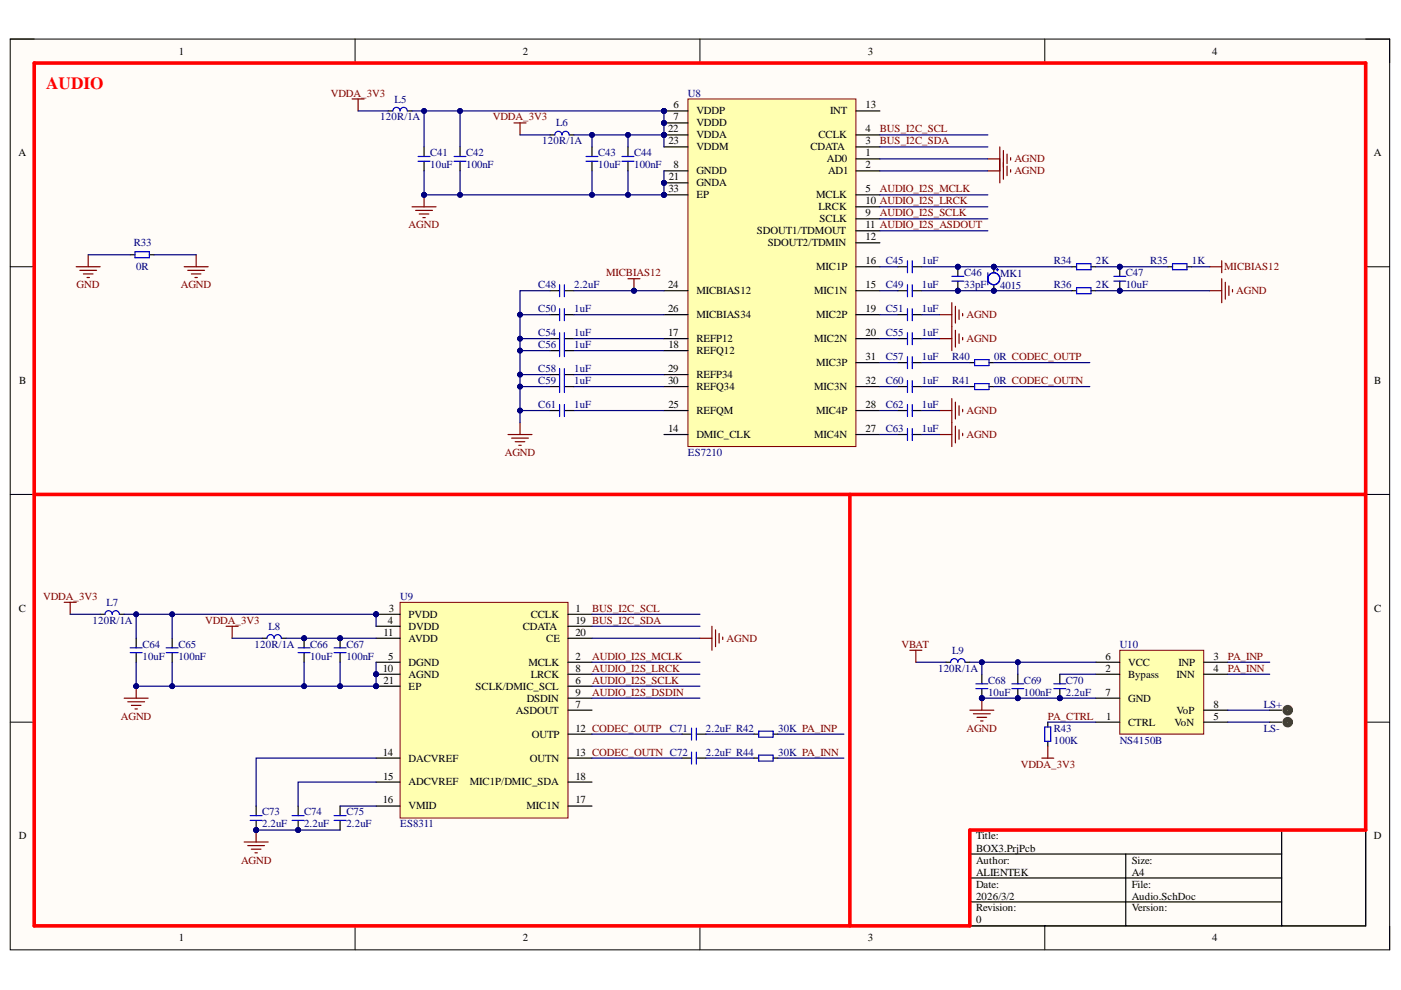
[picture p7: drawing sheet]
<svg xmlns="http://www.w3.org/2000/svg" width="297mm" height="210mm" viewBox="0 0 297 210" stroke-linecap="round" stroke-linejoin="round" font-family="sans-serif">
<path d="M2.2 8.3h292.4v193.1h-292.4z" fill-rule="evenodd" fill="#fffcf8"/>
<path d="M2.2 8.3h292.4v193.1h-292.4z" fill="none" stroke="#000" stroke-width=".21"/>
<path d="M7.3 13.4h282.3v182.9h-282.3z" fill-rule="evenodd" fill="#fffcf8"/>
<g fill="none" stroke="#000" stroke-width=".21">
<path d="M2.2 8.3h5.1M7.3 13.4h282.3v182.9h-282.3zM75.3 8.3v5.1M148.4 8.3v5.1M221.5 8.3v5.1M289.6 8.3h5v5.1M2.2 56.6h5.1M289.6 56.6h5M2.2 104.8h5.1M289.6 104.8h5M2.2 153.1h5.1M289.6 153.1h5"/>
<path d="M75.3 196.3v5.1M148.4 196.3v5.1M221.5 196.3v5.1M294.6 196.3v5.1"/>
</g>
<path d="M205.6 176h84v20.3h-84zM271.7 176v20.3M205.6 181.1h66.1M205.6 186.2h66.1M205.6 191.2h66.1M238.7 181.1v15.2" fill="none" stroke="#000" stroke-width=".25"/>
<path d="M7.3 13.4h282.3v162.6h-84v20.3h-198.3z" fill="none" stroke="#f00" stroke-width=".76"/>
<circle cx="79.7" cy="130.2" r=".51" fill="#000080"/>
<circle cx="79.7" cy="130.2" r=".51" fill="none" stroke="#000080" stroke-width=".21"/>
<circle cx="79.7" cy="142.9" r=".51" fill="#000080"/>
<circle cx="79.7" cy="142.9" r=".51" fill="none" stroke="#000080" stroke-width=".21"/>
<circle cx="79.7" cy="145.5" r=".51" fill="#000080"/>
<circle cx="79.7" cy="145.5" r=".51" fill="none" stroke="#000080" stroke-width=".21"/>
<path d="M84.8 127.7h35.6v45.7h-35.6z" fill-rule="evenodd" fill="#ffffb0"/>
<path d="M84.8 127.7h35.6v45.7h-35.6z" fill="none" stroke="#800000" stroke-width=".21"/>
<path d="M79.7 130.2h5.1M120.4 130.2h5.1M120.4 132.8h5.1M79.7 140.4h5.1M120.4 140.4h5.1M79.7 165.8h5.1M79.7 170.9h5.1M79.7 160.7h5.1M120.4 170.9h5.1" fill="none" stroke="#000" stroke-width=".25"/>
<circle cx="79.7" cy="130.2" r=".51" fill="#000080"/>
<circle cx="79.7" cy="130.2" r=".51" fill="none" stroke="#000080" stroke-width=".21"/>
<path d="M79.7 132.8h5.1M79.7 143h5.1M120.4 145.5h5.1M120.4 143h5.1M120.4 148h5.1M120.4 165.8h5.1" fill="none" stroke="#000" stroke-width=".25"/>
<circle cx="79.7" cy="142.9" r=".51" fill="#000080"/>
<circle cx="79.7" cy="142.9" r=".51" fill="none" stroke="#000080" stroke-width=".21"/>
<path d="M79.7 145.5h5.1" fill="none" stroke="#000" stroke-width=".25"/>
<circle cx="79.7" cy="145.5" r=".51" fill="#000080"/>
<circle cx="79.7" cy="145.5" r=".51" fill="none" stroke="#000080" stroke-width=".21"/>
<path d="M79.7 135.3h5.1M120.4 135.3h5.1M120.4 155.7h5.1M120.4 150.6h5.1M120.4 160.7h5.1" fill="none" stroke="#000" stroke-width=".25"/>
<path d="M237.4 137.9h17.8v17.8h-17.8z" fill-rule="evenodd" fill="#ffffb0"/>
<path d="M237.4 137.9h17.8v17.8h-17.8z" fill="none" stroke="#800000" stroke-width=".21"/>
<g fill="none" stroke="#000" stroke-width=".25">
<path d="M21.2 130.2h1.1M25.3 130.2h1M28.9 135.3v2.1M28.9 138.4v2M36.5 135.3v2.1M36.5 138.4v2M232.3 153.1h5.1M232.3 143h5.1M232.3 140.4h5.1M232.3 148h5.1M255.2 153.1h5.1M255.2 143h5.1"/>
<path d="M255.2 140.4h5.1M255.2 150.6h5.1"/>
</g>
<path d="M22.3 130.2a.76 .76 0 0 1 .7-.7 .76 .76 0 0 1 .8 .7 .76 .76 0 0 1 .7-.7 .76 .76 0 0 1 .8 .7M27.6 137.4h2.5M27.6 138.4h2.5M35.2 137.4h2.6M35.2 138.4h2.6" fill="none" stroke="#00f" stroke-width=".25"/>
<path d="M26.3 148h5.1M27.1 148.8h3.6M27.9 149.6h2M28.6 150.3h.5M28.9 145.5v2.5" fill="none" stroke="#800000" stroke-width=".25"/>
<circle cx="28.9" cy="145.5" r=".51" fill="#000080"/>
<circle cx="28.9" cy="145.5" r=".51" fill="none" stroke="#000080" stroke-width=".21"/>
<path d="M55.6 135.3h1M59.6 135.3h1.1" fill="none" stroke="#000" stroke-width=".25"/>
<path d="M56.6 135.3a.76 .76 0 0 1 .8-.7 .76 .76 0 0 1 .7 .7 .76 .76 0 0 1 .8-.7 .76 .76 0 0 1 .7 .7" fill="none" stroke="#00f" stroke-width=".25"/>
<circle cx="64.5" cy="135.3" r=".51" fill="#000080"/>
<circle cx="64.5" cy="135.3" r=".51" fill="none" stroke="#000080" stroke-width=".21"/>
<path d="M64.5 135.3v2.1" fill="none" stroke="#000" stroke-width=".25"/>
<circle cx="64.5" cy="135.3" r=".51" fill="#000080"/>
<circle cx="64.5" cy="135.3" r=".51" fill="none" stroke="#000080" stroke-width=".21"/>
<path d="M64.5 138.4v2" fill="none" stroke="#000" stroke-width=".25"/>
<path d="M63.2 137.4h2.5M63.2 138.4h2.5" fill="none" stroke="#00f" stroke-width=".25"/>
<circle cx="72.1" cy="135.3" r=".51" fill="#000080"/>
<circle cx="72.1" cy="135.3" r=".51" fill="none" stroke="#000080" stroke-width=".21"/>
<path d="M72.1 135.3v2.1" fill="none" stroke="#000" stroke-width=".25"/>
<circle cx="72.1" cy="135.3" r=".51" fill="#000080"/>
<circle cx="72.1" cy="135.3" r=".51" fill="none" stroke="#000080" stroke-width=".21"/>
<path d="M27.6 54h1M31.7 54h1M72.1 138.4v2M72.1 170.9v2M72.1 173.9v2.1" fill="none" stroke="#000" stroke-width=".25"/>
<path d="M28.6 53.4h3.1v1.3h-3.1zM70.8 137.4h2.6M70.8 138.4h2.6M70.8 172.9h2.6M70.8 173.9h2.6" fill="none" stroke="#00f" stroke-width=".25"/>
<path d="M16.2 56.6h5M16.9 57.3h3.6M17.7 58.1h2M18.4 58.8h.6M18.7 54v2.6" fill="none" stroke="#800000" stroke-width=".25"/>
<circle cx="63.2" cy="176" r=".51" fill="#000080"/>
<circle cx="63.2" cy="176" r=".51" fill="none" stroke="#000080" stroke-width=".21"/>
<path d="M63.2 170.9v2M63.2 173.9v2.1" fill="none" stroke="#000" stroke-width=".25"/>
<circle cx="63.2" cy="176" r=".51" fill="#000080"/>
<circle cx="63.2" cy="176" r=".51" fill="none" stroke="#000080" stroke-width=".21"/>
<path d="M61.9 172.9h2.6M61.9 173.9h2.6" fill="none" stroke="#00f" stroke-width=".25"/>
<circle cx="54.3" cy="176" r=".51" fill="#000080"/>
<circle cx="54.3" cy="176" r=".51" fill="none" stroke="#000080" stroke-width=".21"/>
<path d="M54.3 170.9v2M54.3 173.9v2.1" fill="none" stroke="#000" stroke-width=".25"/>
<circle cx="54.3" cy="176" r=".51" fill="#000080"/>
<circle cx="54.3" cy="176" r=".51" fill="none" stroke="#000080" stroke-width=".21"/>
<path d="M53 172.9h2.6M53 173.9h2.6" fill="none" stroke="#00f" stroke-width=".25"/>
<path d="M51.8 178.5h5.1M52.5 179.3h3.6M54.3 176v2.5M53.3 180h2M54.1 180.8h.5" fill="none" stroke="#800000" stroke-width=".25"/>
<circle cx="54.3" cy="176" r=".51" fill="#000080"/>
<circle cx="54.3" cy="176" r=".51" fill="none" stroke="#000080" stroke-width=".21"/>
<path d="M200.5 140.4h1.1M204.6 140.4h1" fill="none" stroke="#000" stroke-width=".25"/>
<path d="M201.6 140.4a.77 .77 0 0 1 .7-.8 .77 .77 0 0 1 .8 .8 .76 .76 0 0 1 .7-.8 .76 .76 0 0 1 .8 .8" fill="none" stroke="#00f" stroke-width=".25"/>
<circle cx="208.2" cy="148" r=".51" fill="#000080"/>
<circle cx="208.2" cy="148" r=".51" fill="none" stroke="#000080" stroke-width=".21"/>
<path d="M208.2 143v2M208.2 146v2" fill="none" stroke="#000" stroke-width=".25"/>
<circle cx="208.2" cy="148" r=".51" fill="#000080"/>
<circle cx="208.2" cy="148" r=".51" fill="none" stroke="#000080" stroke-width=".21"/>
<path d="M206.9 145h2.5M206.9 146h2.5" fill="none" stroke="#00f" stroke-width=".25"/>
<circle cx="215.8" cy="148" r=".51" fill="#000080"/>
<circle cx="215.8" cy="148" r=".51" fill="none" stroke="#000080" stroke-width=".21"/>
<path d="M215.8 143v2M215.8 146v2" fill="none" stroke="#000" stroke-width=".25"/>
<circle cx="215.8" cy="148" r=".51" fill="#000080"/>
<circle cx="215.8" cy="148" r=".51" fill="none" stroke="#000080" stroke-width=".21"/>
<path d="M214.5 145h2.6M214.5 146h2.6" fill="none" stroke="#00f" stroke-width=".25"/>
<circle cx="224.7" cy="148" r=".51" fill="#000080"/>
<circle cx="224.7" cy="148" r=".51" fill="none" stroke="#000080" stroke-width=".21"/>
<path d="M224.7 143v2M224.7 146v2" fill="none" stroke="#000" stroke-width=".25"/>
<circle cx="224.7" cy="148" r=".51" fill="#000080"/>
<circle cx="224.7" cy="148" r=".51" fill="none" stroke="#000080" stroke-width=".21"/>
<path d="M223.4 145h2.6M223.4 146h2.6" fill="none" stroke="#00f" stroke-width=".25"/>
<path d="M205.6 150.6h5.1M206.4 151.3h3.5M207.1 152.1h2.1M207.9 152.9h.5M208.2 148v2.6" fill="none" stroke="#800000" stroke-width=".25"/>
<circle cx="208.2" cy="148" r=".51" fill="#000080"/>
<circle cx="208.2" cy="148" r=".51" fill="none" stroke="#000080" stroke-width=".21"/>
<path d="M144.6 155.7h2M147.6 155.7h2.1M159.8 155.7h1.1M163.9 155.7h1M222.2 153.1v1M222.2 157.2v1M144.6 160.7h2M147.6 160.7h2.1M159.8 160.7h1.1M163.9 160.7h1" fill="none" stroke="#000" stroke-width=".25"/>
<path d="M146.6 154.4v2.5M146.6 159.5v2.5M147.6 154.4v2.5M147.6 159.5v2.5M160.9 155h3v1.3h-3zM221.5 154.1h1.3v3.1h-1.3zM160.9 160.1h3v1.3h-3z" fill="none" stroke="#00f" stroke-width=".25"/>
<path d="M7.3 104.8h282.3M180.2 104.8v91.5" fill="none" stroke="#f00" stroke-width=".76"/>
<path d="M39 56.6h5.1M39.8 57.3h3.6M40.6 58.1h2M41.3 58.8h.5M41.6 54v2.6M148.4 135.3h2.5M150.9 132.8v5.1M151.7 133.5v3.6M152.5 134.3v2M153.2 135.1v.5" fill="none" stroke="#800000" stroke-width=".25"/>
<circle cx="140.8" cy="23.5" r=".51" fill="#000080"/>
<circle cx="140.8" cy="23.5" r=".51" fill="none" stroke="#000080" stroke-width=".21"/>
<circle cx="140.8" cy="26.1" r=".51" fill="#000080"/>
<circle cx="140.8" cy="26.1" r=".51" fill="none" stroke="#000080" stroke-width=".21"/>
<circle cx="140.8" cy="38.8" r=".51" fill="#000080"/>
<circle cx="140.8" cy="38.8" r=".51" fill="none" stroke="#000080" stroke-width=".21"/>
<circle cx="140.8" cy="28.6" r=".51" fill="#000080"/>
<circle cx="140.8" cy="28.6" r=".51" fill="none" stroke="#000080" stroke-width=".21"/>
<circle cx="140.8" cy="41.3" r=".51" fill="#000080"/>
<circle cx="140.8" cy="41.3" r=".51" fill="none" stroke="#000080" stroke-width=".21"/>
<path d="M145.9 21h35.6v73.7h-35.6z" fill-rule="evenodd" fill="#ffffb0"/>
<path d="M145.9 21h35.6v73.7h-35.6z" fill="none" stroke="#800000" stroke-width=".21"/>
<path d="M140.8 23.5h5.1M181.5 33.7h5.1M181.5 36.2h5.1M181.5 31.2h5.1M181.5 28.6h5.1M181.5 41.3h5.1" fill="none" stroke="#000" stroke-width=".25"/>
<circle cx="140.8" cy="23.5" r=".51" fill="#000080"/>
<circle cx="140.8" cy="23.5" r=".51" fill="none" stroke="#000080" stroke-width=".21"/>
<path d="M140.8 26.1h5.1" fill="none" stroke="#000" stroke-width=".25"/>
<circle cx="140.8" cy="26.1" r=".51" fill="#000080"/>
<circle cx="140.8" cy="26.1" r=".51" fill="none" stroke="#000080" stroke-width=".21"/>
<g fill="none" stroke="#000" stroke-width=".25">
<path d="M140.8 36.2h5.1M140.8 38.8h5.1M181.5 23.5h5.1M181.5 46.4h5.1M181.5 43.9h5.1M181.5 48.9h5.1M181.5 51.5h5.1M181.5 56.6h5.1M140.8 71.8h5.1M140.8 74.3h5.1M181.5 61.6h5.1M181.5 71.8h5.1"/>
<path d="M181.5 66.7h5.1M140.8 92.1h5.1"/>
</g>
<circle cx="140.8" cy="38.8" r=".51" fill="#000080"/>
<circle cx="140.8" cy="38.8" r=".51" fill="none" stroke="#000080" stroke-width=".21"/>
<path d="M140.8 28.6h5.1" fill="none" stroke="#000" stroke-width=".25"/>
<circle cx="140.8" cy="28.6" r=".51" fill="#000080"/>
<circle cx="140.8" cy="28.6" r=".51" fill="none" stroke="#000080" stroke-width=".21"/>
<path d="M140.8 31.1h5.1M140.8 41.3h5.1M140.8 61.6h5.1M140.8 66.7h5.1M140.8 79.4h5.1M181.5 76.9h5.1M140.8 87h5.1M140.8 82h5.1M181.5 87h5.1M181.5 92.1h5.1M181.5 82h5.1" fill="none" stroke="#000" stroke-width=".25"/>
<circle cx="140.8" cy="41.3" r=".51" fill="#000080"/>
<circle cx="140.8" cy="41.3" r=".51" fill="none" stroke="#000080" stroke-width=".21"/>
<g fill="none" stroke="#800000" stroke-width=".25">
<path d="M209.4 33.7h2.6M209.4 36.2h2.6M212 31.2v7.6M212.7 31.9v6.1M213.5 32.7v2M213.5 35.2v2M214.3 33.4v.5M214.3 36v.5M87.4 43.9h5.1M88.1 44.6h3.6M88.9 45.4h2M89.7 46.1h.5"/>
<path d="M89.9 41.3v2.6"/>
</g>
<path d="M82.3 23.5h1M86.4 23.5h1M89.9 31.1v2.1M89.9 34.2v2M97.5 31.1v2.1M97.5 34.2v2" fill="none" stroke="#000" stroke-width=".25"/>
<path d="M83.3 23.5a.76 .76 0 0 1 .8-.7 .76 .76 0 0 1 .7 .7 .76 .76 0 0 1 .8-.7 .76 .76 0 0 1 .8 .7M88.6 33.2h2.6M88.6 34.2h2.6M96.3 33.2h2.5M96.3 34.2h2.5" fill="none" stroke="#00f" stroke-width=".25"/>
<circle cx="89.9" cy="41.3" r=".51" fill="#000080"/>
<circle cx="89.9" cy="41.3" r=".51" fill="none" stroke="#000080" stroke-width=".21"/>
<g fill="none" stroke="#000" stroke-width=".25">
<path d="M116.6 28.6h1M120.7 28.6h1M125.5 31.1v2.1M125.5 34.2v2M133.1 31.1v2.1M133.1 34.2v2M116.6 61.6h2M116.6 66.7h2M116.6 71.8h2M116.6 74.3h2M116.6 79.4h2M119.7 61.6h2"/>
<path d="M119.7 66.7h2M119.7 71.8h2M119.7 74.3h2M119.7 79.4h2M116.6 82h2M116.6 87h2M119.7 82h2M119.7 87h2"/>
</g>
<g fill="none" stroke="#00f" stroke-width=".25">
<path d="M117.6 28.6a.76 .76 0 0 1 .8-.8 .76 .76 0 0 1 .8 .8 .76 .76 0 0 1 .7-.8 .76 .76 0 0 1 .8 .8M124.2 33.2h2.6M124.2 34.2h2.6M131.9 33.2h2.5M131.9 34.2h2.5M118.6 60.4v2.5M118.6 65.4v2.6M118.6 70.5v5.1M118.6 78.2v5M119.7 60.4v2.5M119.7 65.4v2.6M119.7 70.5v5.1"/>
<path d="M119.7 78.2v5M118.6 85.8v2.5M119.7 85.8v2.5"/>
</g>
<path d="M133.1 59.1h2.6M134.4 59.1v2.5" fill="none" stroke="#800000" stroke-width=".25"/>
<circle cx="134.4" cy="61.6" r=".51" fill="#000080"/>
<circle cx="134.4" cy="61.6" r=".51" fill="none" stroke="#000080" stroke-width=".21"/>
<path d="M107.7 92.1h5.1M108.5 92.9h3.5M109.2 93.7h2.1M110 94.4h.5M110.3 89.6v2.5" fill="none" stroke="#800000" stroke-width=".25"/>
<path d="M190.4 56.6h2M193.4 56.6h2M190.4 61.6h2M193.4 61.6h2" fill="none" stroke="#000" stroke-width=".25"/>
<path d="M192.4 55.3v2.5M193.4 55.3v2.5M192.4 60.4v2.5M193.4 60.4v2.5" fill="none" stroke="#00f" stroke-width=".25"/>
<circle cx="203.1" cy="61.6" r=".51" fill="#000080"/>
<circle cx="203.1" cy="61.6" r=".51" fill="none" stroke="#000080" stroke-width=".21"/>
<circle cx="203.1" cy="56.6" r=".51" fill="#000080"/>
<circle cx="203.1" cy="56.6" r=".51" fill="none" stroke="#000080" stroke-width=".21"/>
<path d="M203.1 59.6v2" fill="none" stroke="#000" stroke-width=".25"/>
<circle cx="203.1" cy="61.6" r=".51" fill="#000080"/>
<circle cx="203.1" cy="61.6" r=".51" fill="none" stroke="#000080" stroke-width=".21"/>
<path d="M203.1 56.6v2" fill="none" stroke="#000" stroke-width=".25"/>
<circle cx="203.1" cy="56.6" r=".51" fill="#000080"/>
<circle cx="203.1" cy="56.6" r=".51" fill="none" stroke="#000080" stroke-width=".21"/>
<path d="M201.8 59.6h2.6M201.8 58.6h2.6" fill="none" stroke="#00f" stroke-width=".25"/>
<circle cx="210.7" cy="56.6" r=".51" fill="#000080"/>
<circle cx="210.7" cy="56.6" r=".51" fill="none" stroke="#000080" stroke-width=".21"/>
<circle cx="210.7" cy="61.6" r=".51" fill="#000080"/>
<circle cx="210.7" cy="61.6" r=".51" fill="none" stroke="#000080" stroke-width=".21"/>
<path d="M210.7 56.6v1.2" fill="none" stroke="#000" stroke-width=".25"/>
<circle cx="210.7" cy="56.6" r=".51" fill="#000080"/>
<circle cx="210.7" cy="56.6" r=".51" fill="none" stroke="#000080" stroke-width=".21"/>
<path d="M210.7 60.4v1.2" fill="none" stroke="#000" stroke-width=".25"/>
<circle cx="210.7" cy="61.6" r=".51" fill="#000080"/>
<circle cx="210.7" cy="61.6" r=".51" fill="none" stroke="#000080" stroke-width=".21"/>
<g fill="none" stroke="#00f" stroke-width=".25">
<path d="M209.4 57.8v2.6M211.2 57.2h.5M211.5 56.9v.6M228.3 55.9h3v1.3h-3zM248.6 55.9h3.1v1.3h-3.1zM228.3 61h3v1.3h-3z"/>
<circle cx="210.7" cy="59.1" r="1.27"/>
</g>
<path d="M227.2 56.6h1.1M231.3 56.6h1M247.6 56.6h1M251.7 56.6h1M227.2 61.6h1.1M231.3 61.6h1" fill="none" stroke="#000" stroke-width=".25"/>
<circle cx="237.4" cy="61.6" r=".51" fill="#000080"/>
<circle cx="237.4" cy="61.6" r=".51" fill="none" stroke="#000080" stroke-width=".21"/>
<circle cx="237.4" cy="56.6" r=".51" fill="#000080"/>
<circle cx="237.4" cy="56.6" r=".51" fill="none" stroke="#000080" stroke-width=".21"/>
<path d="M237.4 59.6v2" fill="none" stroke="#000" stroke-width=".25"/>
<circle cx="237.4" cy="61.6" r=".51" fill="#000080"/>
<circle cx="237.4" cy="61.6" r=".51" fill="none" stroke="#000080" stroke-width=".21"/>
<path d="M237.4 56.6v2" fill="none" stroke="#000" stroke-width=".25"/>
<circle cx="237.4" cy="56.6" r=".51" fill="#000080"/>
<circle cx="237.4" cy="56.6" r=".51" fill="none" stroke="#000080" stroke-width=".21"/>
<g fill="none" stroke="#00f" stroke-width=".25">
<path d="M236.1 59.6h2.6M236.1 58.6h2.6M192.4 65.4v2.6M192.4 70.5v2.6M192.4 75.6v2.6M193.4 65.4v2.6M193.4 70.5v2.6M193.4 75.6v2.6M206.6 76.2h3.1v1.3h-3.1zM192.4 80.7v2.5M192.4 85.8v2.5M192.4 90.9v2.5"/>
<path d="M193.4 80.7v2.5M193.4 85.8v2.5M193.4 90.9v2.5M206.6 81.3h3.1v1.3h-3.1z"/>
</g>
<g fill="none" stroke="#800000" stroke-width=".25">
<path d="M74.6 21h2.6M75.9 21v2.5M109 26.1h2.5M110.3 26.1v2.5M256.5 56.6h2.5M259 55.3v2.5M259 59.1v5.1M259.8 59.9v3.5M256.5 61.6h2.5M260.6 60.6v2.1M261.3 61.4v.5M199.3 87h2.5"/>
<path d="M199.3 92.1h2.5M201.8 84.5v10.2M202.6 85.3v3.5M202.6 90.4v3.5M203.3 86v2.1M203.3 91.1v2M204.1 86.8v.5M204.1 91.9v.5M13.6 127.7h2.6M14.9 127.7v2.5M47.9 132.8h2.6M49.2 132.8v2.5"/>
</g>
<g fill="none" stroke="#000" stroke-width=".25">
<path d="M190.4 76.9h2M190.4 66.7h2M190.4 71.8h2M193.4 76.9h2M193.4 66.7h2M193.4 71.8h2M205.6 76.9h1M209.7 76.9h1M190.4 82h2M190.4 87h2M190.4 92.1h2M193.4 82h2"/>
<path d="M193.4 87h2M193.4 92.1h2M205.6 82h1M209.7 82h1"/>
</g>
<path d="M14.9 130.2h6.3M26.3 130.2h53.4" fill="none" stroke="#000080" stroke-width=".25"/>
<circle cx="79.7" cy="130.2" r=".51" fill="#000080"/>
<circle cx="79.7" cy="130.2" r=".51" fill="none" stroke="#000080" stroke-width=".21"/>
<circle cx="36.5" cy="130.2" r=".51" fill="#000080"/>
<circle cx="36.5" cy="130.2" r=".51" fill="none" stroke="#000080" stroke-width=".21"/>
<circle cx="28.9" cy="130.2" r=".51" fill="#000080"/>
<circle cx="28.9" cy="130.2" r=".51" fill="none" stroke="#000080" stroke-width=".21"/>
<path d="M36.5 140.4v5.1h-7.6" fill="none" stroke="#000080" stroke-width=".25"/>
<circle cx="28.9" cy="145.5" r=".51" fill="#000080"/>
<circle cx="28.9" cy="145.5" r=".51" fill="none" stroke="#000080" stroke-width=".21"/>
<circle cx="36.5" cy="145.5" r=".51" fill="#000080"/>
<circle cx="36.5" cy="145.5" r=".51" fill="none" stroke="#000080" stroke-width=".21"/>
<path d="M36.5 130.2v5.1" fill="none" stroke="#000080" stroke-width=".25"/>
<circle cx="36.5" cy="130.2" r=".51" fill="#000080"/>
<circle cx="36.5" cy="130.2" r=".51" fill="none" stroke="#000080" stroke-width=".21"/>
<path d="M49.2 135.3h6.4M60.7 135.3h19" fill="none" stroke="#000080" stroke-width=".25"/>
<circle cx="64.5" cy="135.3" r=".51" fill="#000080"/>
<circle cx="64.5" cy="135.3" r=".51" fill="none" stroke="#000080" stroke-width=".21"/>
<circle cx="72.1" cy="135.3" r=".51" fill="#000080"/>
<circle cx="72.1" cy="135.3" r=".51" fill="none" stroke="#000080" stroke-width=".21"/>
<path d="M79.7 130.2v2.6" fill="none" stroke="#000080" stroke-width=".25"/>
<circle cx="79.7" cy="130.2" r=".51" fill="#000080"/>
<circle cx="79.7" cy="130.2" r=".51" fill="none" stroke="#000080" stroke-width=".21"/>
<path d="M28.9 130.2v5.1" fill="none" stroke="#000080" stroke-width=".25"/>
<circle cx="28.9" cy="130.2" r=".51" fill="#000080"/>
<circle cx="28.9" cy="130.2" r=".51" fill="none" stroke="#000080" stroke-width=".21"/>
<path d="M79.7 140.4v5.1" fill="none" stroke="#000080" stroke-width=".25"/>
<circle cx="79.7" cy="142.9" r=".51" fill="#000080"/>
<circle cx="79.7" cy="142.9" r=".51" fill="none" stroke="#000080" stroke-width=".21"/>
<circle cx="79.7" cy="145.5" r=".51" fill="#000080"/>
<circle cx="79.7" cy="145.5" r=".51" fill="none" stroke="#000080" stroke-width=".21"/>
<path d="M28.9 140.4v5.1" fill="none" stroke="#000080" stroke-width=".25"/>
<circle cx="28.9" cy="145.5" r=".51" fill="#000080"/>
<circle cx="28.9" cy="145.5" r=".51" fill="none" stroke="#000080" stroke-width=".21"/>
<path d="M36.5 145.5h43.2" fill="none" stroke="#000080" stroke-width=".25"/>
<circle cx="36.5" cy="145.5" r=".51" fill="#000080"/>
<circle cx="36.5" cy="145.5" r=".51" fill="none" stroke="#000080" stroke-width=".21"/>
<circle cx="64.5" cy="145.5" r=".51" fill="#000080"/>
<circle cx="64.5" cy="145.5" r=".51" fill="none" stroke="#000080" stroke-width=".21"/>
<circle cx="72.1" cy="145.5" r=".51" fill="#000080"/>
<circle cx="72.1" cy="145.5" r=".51" fill="none" stroke="#000080" stroke-width=".21"/>
<circle cx="79.7" cy="145.5" r=".51" fill="#000080"/>
<circle cx="79.7" cy="145.5" r=".51" fill="none" stroke="#000080" stroke-width=".21"/>
<path d="M64.5 140.4v5.1" fill="none" stroke="#000080" stroke-width=".25"/>
<circle cx="64.5" cy="145.5" r=".51" fill="#000080"/>
<circle cx="64.5" cy="145.5" r=".51" fill="none" stroke="#000080" stroke-width=".21"/>
<path d="M72.1 140.4v5.1" fill="none" stroke="#000080" stroke-width=".25"/>
<circle cx="72.1" cy="145.5" r=".51" fill="#000080"/>
<circle cx="72.1" cy="145.5" r=".51" fill="none" stroke="#000080" stroke-width=".21"/>
<path d="M18.7 54h8.9M54.3 176h17.8M72.1 170.9h7.6M79.7 165.8h-16.5v5.1M79.7 160.7h-25.4v10.2" fill="none" stroke="#000080" stroke-width=".25"/>
<circle cx="54.3" cy="176" r=".51" fill="#000080"/>
<circle cx="54.3" cy="176" r=".51" fill="none" stroke="#000080" stroke-width=".21"/>
<circle cx="63.2" cy="176" r=".51" fill="#000080"/>
<circle cx="63.2" cy="176" r=".51" fill="none" stroke="#000080" stroke-width=".21"/>
<path d="M224.7 143h7.6M224.7 148h7.6" fill="none" stroke="#000080" stroke-width=".25"/>
<circle cx="224.7" cy="148" r=".51" fill="#000080"/>
<circle cx="224.7" cy="148" r=".51" fill="none" stroke="#000080" stroke-width=".21"/>
<path d="M208.2 148h16.5" fill="none" stroke="#000080" stroke-width=".25"/>
<circle cx="208.2" cy="148" r=".51" fill="#000080"/>
<circle cx="208.2" cy="148" r=".51" fill="none" stroke="#000080" stroke-width=".21"/>
<circle cx="215.8" cy="148" r=".51" fill="#000080"/>
<circle cx="215.8" cy="148" r=".51" fill="none" stroke="#000080" stroke-width=".21"/>
<circle cx="224.7" cy="148" r=".51" fill="#000080"/>
<circle cx="224.7" cy="148" r=".51" fill="none" stroke="#000080" stroke-width=".21"/>
<path d="M232.3 140.4h-24.1v2.6" fill="none" stroke="#000080" stroke-width=".25"/>
<circle cx="215.8" cy="140.4" r=".51" fill="#000080"/>
<circle cx="215.8" cy="140.4" r=".51" fill="none" stroke="#000080" stroke-width=".21"/>
<circle cx="208.2" cy="140.4" r=".51" fill="#000080"/>
<circle cx="208.2" cy="140.4" r=".51" fill="none" stroke="#000080" stroke-width=".21"/>
<path d="M215.8 140.4v2.6" fill="none" stroke="#000080" stroke-width=".25"/>
<circle cx="215.8" cy="140.4" r=".51" fill="#000080"/>
<circle cx="215.8" cy="140.4" r=".51" fill="none" stroke="#000080" stroke-width=".21"/>
<path d="M194.2 140.4h6.3M205.6 140.4h2.6" fill="none" stroke="#000080" stroke-width=".25"/>
<circle cx="208.2" cy="140.4" r=".51" fill="#000080"/>
<circle cx="208.2" cy="140.4" r=".51" fill="none" stroke="#000080" stroke-width=".21"/>
<g fill="none" stroke="#000080" stroke-width=".25">
<path d="M75.9 23.5h6.4M97.5 36.2v5.1h-7.6M186.6 33.7h22.8M186.6 28.6h22.8M186.6 31.2h22.8M186.6 36.2h22.8M32.7 54h8.9M186.6 46.4h22.8M186.6 41.3h22.8M186.6 43.9h22.8M186.6 48.9h22.8M125.5 135.3h22.9"/>
<path d="M125.5 130.2h22.9M125.5 132.8h22.9M125.5 155.7h19.1M125.5 140.4h22.9M125.5 143h22.9M125.5 145.5h22.9M125.5 148h22.9M149.7 155.7h10.1M164.9 155.7h14M222.2 153.1h10.1M260.3 140.4h8.9M260.3 143h8.9"/>
<path d="M260.3 153.1h8.9M260.3 150.6h8.9M125.5 160.7h19.1M149.7 160.7h10.1M164.9 160.7h14"/>
</g>
<circle cx="89.9" cy="41.3" r=".51" fill="#000080"/>
<circle cx="89.9" cy="41.3" r=".51" fill="none" stroke="#000080" stroke-width=".21"/>
<circle cx="97.5" cy="41.3" r=".51" fill="#000080"/>
<circle cx="97.5" cy="41.3" r=".51" fill="none" stroke="#000080" stroke-width=".21"/>
<path d="M97.5 23.5v7.6" fill="none" stroke="#000080" stroke-width=".25"/>
<circle cx="97.5" cy="23.5" r=".51" fill="#000080"/>
<circle cx="97.5" cy="23.5" r=".51" fill="none" stroke="#000080" stroke-width=".21"/>
<path d="M110.3 28.6h6.3M121.7 28.6h19.1" fill="none" stroke="#000080" stroke-width=".25"/>
<circle cx="125.5" cy="28.6" r=".51" fill="#000080"/>
<circle cx="125.5" cy="28.6" r=".51" fill="none" stroke="#000080" stroke-width=".21"/>
<circle cx="133.1" cy="28.6" r=".51" fill="#000080"/>
<circle cx="133.1" cy="28.6" r=".51" fill="none" stroke="#000080" stroke-width=".21"/>
<circle cx="140.8" cy="28.6" r=".51" fill="#000080"/>
<circle cx="140.8" cy="28.6" r=".51" fill="none" stroke="#000080" stroke-width=".21"/>
<path d="M140.8 23.5v5.1" fill="none" stroke="#000080" stroke-width=".25"/>
<circle cx="140.8" cy="28.6" r=".51" fill="#000080"/>
<circle cx="140.8" cy="28.6" r=".51" fill="none" stroke="#000080" stroke-width=".21"/>
<circle cx="140.8" cy="26.1" r=".51" fill="#000080"/>
<circle cx="140.8" cy="26.1" r=".51" fill="none" stroke="#000080" stroke-width=".21"/>
<circle cx="140.8" cy="23.5" r=".51" fill="#000080"/>
<circle cx="140.8" cy="23.5" r=".51" fill="none" stroke="#000080" stroke-width=".21"/>
<path d="M89.9 23.5v7.6" fill="none" stroke="#000080" stroke-width=".25"/>
<circle cx="89.9" cy="23.5" r=".51" fill="#000080"/>
<circle cx="89.9" cy="23.5" r=".51" fill="none" stroke="#000080" stroke-width=".21"/>
<path d="M140.8 36.2v5.1" fill="none" stroke="#000080" stroke-width=".25"/>
<circle cx="140.8" cy="38.8" r=".51" fill="#000080"/>
<circle cx="140.8" cy="38.8" r=".51" fill="none" stroke="#000080" stroke-width=".21"/>
<circle cx="140.8" cy="41.3" r=".51" fill="#000080"/>
<circle cx="140.8" cy="41.3" r=".51" fill="none" stroke="#000080" stroke-width=".21"/>
<path d="M89.9 36.2v5.1" fill="none" stroke="#000080" stroke-width=".25"/>
<circle cx="89.9" cy="41.3" r=".51" fill="#000080"/>
<circle cx="89.9" cy="41.3" r=".51" fill="none" stroke="#000080" stroke-width=".21"/>
<path d="M97.5 41.3h43.3" fill="none" stroke="#000080" stroke-width=".25"/>
<circle cx="97.5" cy="41.3" r=".51" fill="#000080"/>
<circle cx="97.5" cy="41.3" r=".51" fill="none" stroke="#000080" stroke-width=".21"/>
<circle cx="125.5" cy="41.3" r=".51" fill="#000080"/>
<circle cx="125.5" cy="41.3" r=".51" fill="none" stroke="#000080" stroke-width=".21"/>
<circle cx="133.1" cy="41.3" r=".51" fill="#000080"/>
<circle cx="133.1" cy="41.3" r=".51" fill="none" stroke="#000080" stroke-width=".21"/>
<circle cx="140.8" cy="41.3" r=".51" fill="#000080"/>
<circle cx="140.8" cy="41.3" r=".51" fill="none" stroke="#000080" stroke-width=".21"/>
<path d="M125.5 36.2v5.1" fill="none" stroke="#000080" stroke-width=".25"/>
<circle cx="125.5" cy="41.3" r=".51" fill="#000080"/>
<circle cx="125.5" cy="41.3" r=".51" fill="none" stroke="#000080" stroke-width=".21"/>
<path d="M133.1 36.2v5.1" fill="none" stroke="#000080" stroke-width=".25"/>
<circle cx="133.1" cy="41.3" r=".51" fill="#000080"/>
<circle cx="133.1" cy="41.3" r=".51" fill="none" stroke="#000080" stroke-width=".21"/>
<path d="M87.4 23.5h53.4" fill="none" stroke="#000080" stroke-width=".25"/>
<circle cx="140.8" cy="23.5" r=".51" fill="#000080"/>
<circle cx="140.8" cy="23.5" r=".51" fill="none" stroke="#000080" stroke-width=".21"/>
<circle cx="97.5" cy="23.5" r=".51" fill="#000080"/>
<circle cx="97.5" cy="23.5" r=".51" fill="none" stroke="#000080" stroke-width=".21"/>
<circle cx="89.9" cy="23.5" r=".51" fill="#000080"/>
<circle cx="89.9" cy="23.5" r=".51" fill="none" stroke="#000080" stroke-width=".21"/>
<path d="M140.8 28.6v2.5" fill="none" stroke="#000080" stroke-width=".25"/>
<circle cx="140.8" cy="28.6" r=".51" fill="#000080"/>
<circle cx="140.8" cy="28.6" r=".51" fill="none" stroke="#000080" stroke-width=".21"/>
<path d="M125.5 28.6v2.5" fill="none" stroke="#000080" stroke-width=".25"/>
<circle cx="125.5" cy="28.6" r=".51" fill="#000080"/>
<circle cx="125.5" cy="28.6" r=".51" fill="none" stroke="#000080" stroke-width=".21"/>
<path d="M133.1 28.6v2.5" fill="none" stroke="#000080" stroke-width=".25"/>
<circle cx="133.1" cy="28.6" r=".51" fill="#000080"/>
<circle cx="133.1" cy="28.6" r=".51" fill="none" stroke="#000080" stroke-width=".21"/>
<path d="M134.4 61.6h6.4" fill="none" stroke="#000080" stroke-width=".25"/>
<circle cx="134.4" cy="61.6" r=".51" fill="#000080"/>
<circle cx="134.4" cy="61.6" r=".51" fill="none" stroke="#000080" stroke-width=".21"/>
<path d="M121.7 61.6h12.7" fill="none" stroke="#000080" stroke-width=".25"/>
<circle cx="134.4" cy="61.6" r=".51" fill="#000080"/>
<circle cx="134.4" cy="61.6" r=".51" fill="none" stroke="#000080" stroke-width=".21"/>
<path d="M116.6 61.6h-6.3v28M121.7 66.7h19.1M121.7 71.8h19.1M121.7 74.3h19.1M121.7 79.4h19.1M121.7 82h19.1M121.7 87h19.1" fill="none" stroke="#000080" stroke-width=".25"/>
<circle cx="110.3" cy="87" r=".51" fill="#000080"/>
<circle cx="110.3" cy="87" r=".51" fill="none" stroke="#000080" stroke-width=".21"/>
<circle cx="110.3" cy="82" r=".51" fill="#000080"/>
<circle cx="110.3" cy="82" r=".51" fill="none" stroke="#000080" stroke-width=".21"/>
<circle cx="110.3" cy="79.4" r=".51" fill="#000080"/>
<circle cx="110.3" cy="79.4" r=".51" fill="none" stroke="#000080" stroke-width=".21"/>
<circle cx="110.3" cy="74.3" r=".51" fill="#000080"/>
<circle cx="110.3" cy="74.3" r=".51" fill="none" stroke="#000080" stroke-width=".21"/>
<circle cx="110.3" cy="71.8" r=".51" fill="#000080"/>
<circle cx="110.3" cy="71.8" r=".51" fill="none" stroke="#000080" stroke-width=".21"/>
<circle cx="110.3" cy="66.7" r=".51" fill="#000080"/>
<circle cx="110.3" cy="66.7" r=".51" fill="none" stroke="#000080" stroke-width=".21"/>
<path d="M110.3 66.7h6.3" fill="none" stroke="#000080" stroke-width=".25"/>
<circle cx="110.3" cy="66.7" r=".51" fill="#000080"/>
<circle cx="110.3" cy="66.7" r=".51" fill="none" stroke="#000080" stroke-width=".21"/>
<path d="M110.3 71.8h6.3" fill="none" stroke="#000080" stroke-width=".25"/>
<circle cx="110.3" cy="71.8" r=".51" fill="#000080"/>
<circle cx="110.3" cy="71.8" r=".51" fill="none" stroke="#000080" stroke-width=".21"/>
<path d="M110.3 74.3h6.3" fill="none" stroke="#000080" stroke-width=".25"/>
<circle cx="110.3" cy="74.3" r=".51" fill="#000080"/>
<circle cx="110.3" cy="74.3" r=".51" fill="none" stroke="#000080" stroke-width=".21"/>
<path d="M110.3 79.4h6.3" fill="none" stroke="#000080" stroke-width=".25"/>
<circle cx="110.3" cy="79.4" r=".51" fill="#000080"/>
<circle cx="110.3" cy="79.4" r=".51" fill="none" stroke="#000080" stroke-width=".21"/>
<path d="M110.3 82h6.3" fill="none" stroke="#000080" stroke-width=".25"/>
<circle cx="110.3" cy="82" r=".51" fill="#000080"/>
<circle cx="110.3" cy="82" r=".51" fill="none" stroke="#000080" stroke-width=".21"/>
<path d="M110.3 87h6.3" fill="none" stroke="#000080" stroke-width=".25"/>
<circle cx="110.3" cy="87" r=".51" fill="#000080"/>
<circle cx="110.3" cy="87" r=".51" fill="none" stroke="#000080" stroke-width=".21"/>
<path d="M186.6 56.6h3.8M186.6 61.6h3.8M195.4 61.6h31.8" fill="none" stroke="#000080" stroke-width=".25"/>
<circle cx="203.1" cy="61.6" r=".51" fill="#000080"/>
<circle cx="203.1" cy="61.6" r=".51" fill="none" stroke="#000080" stroke-width=".21"/>
<circle cx="210.7" cy="61.6" r=".51" fill="#000080"/>
<circle cx="210.7" cy="61.6" r=".51" fill="none" stroke="#000080" stroke-width=".21"/>
<path d="M195.4 56.6h31.8" fill="none" stroke="#000080" stroke-width=".25"/>
<circle cx="203.1" cy="56.6" r=".51" fill="#000080"/>
<circle cx="203.1" cy="56.6" r=".51" fill="none" stroke="#000080" stroke-width=".21"/>
<circle cx="210.7" cy="56.6" r=".51" fill="#000080"/>
<circle cx="210.7" cy="56.6" r=".51" fill="none" stroke="#000080" stroke-width=".21"/>
<path d="M232.3 56.6h15.3" fill="none" stroke="#000080" stroke-width=".25"/>
<circle cx="237.4" cy="56.6" r=".51" fill="#000080"/>
<circle cx="237.4" cy="56.6" r=".51" fill="none" stroke="#000080" stroke-width=".21"/>
<path d="M232.3 61.6h24.2" fill="none" stroke="#000080" stroke-width=".25"/>
<circle cx="237.4" cy="61.6" r=".51" fill="#000080"/>
<circle cx="237.4" cy="61.6" r=".51" fill="none" stroke="#000080" stroke-width=".21"/>
<g fill="none" stroke="#000080" stroke-width=".25">
<path d="M252.7 56.6h3.8M186.6 76.9h3.8M186.6 66.7h3.8M186.6 71.8h3.8M195.4 76.9h10.2M195.4 66.7h3.9M195.4 71.8h3.9M210.7 76.9h20.4M186.6 82h3.8M186.6 92.1h3.8M186.6 87h3.8M195.4 82h10.2"/>
<path d="M195.4 92.1h3.9M195.4 87h3.9M210.7 82h20.4"/>
</g>
<path d="M199.3 66.7h2.5M199.3 71.8h2.5M201.8 64.2v10.1M202.6 64.9v3.6M202.6 70v3.6M203.3 65.7v2M203.3 70.8v2M204.1 66.5v.5M204.1 71.5v.6M192.9 137.9h2.5M194.2 137.9v2.5" fill="none" stroke="#800000" stroke-width=".25"/>
<path d="M269.2 150.6h2.5" fill="none" stroke="#000" stroke-width=".25"/>
<circle cx="273" cy="150.6" r=".61" fill="#f8fcff"/>
<circle cx="273" cy="150.6" r=".61" fill="none" stroke="#602732" stroke-width="1"/>
<path d="M269.2 153.1h2.5" fill="none" stroke="#000" stroke-width=".25"/>
<circle cx="273" cy="153.1" r=".61" fill="#f8fcff"/>
<circle cx="273" cy="153.1" r=".61" fill="none" stroke="#602732" stroke-width="1"/>
<path d="M222.2 158.2v2.5M220.9 160.7h2.5" fill="none" stroke="#800000" stroke-width=".25"/>
<text font-size="3.6" fill="#f00" x="9.8" y="18.9">AUDIO</text>
<g font-size="2.3">
<text x="37.9" y="11.6">1</text>
<text x="110.8" y="11.6">2</text>
<text x="184" y="11.6">3</text>
<text x="257" y="11.6">4</text>
<text x="142.8" y="23">6</text>
<text x="183.5" y="23">13</text>
<text x="141.6" y="28.1">22</text>
<text x="142.8" y="25.5">7</text>
<text x="147.6" y="24.3">VDDP</text>
<text x="147.6" y="26.8">VDDD</text>
<text x="147.6" y="29.3">VDDA</text>
<text x="173.5" y="29.3">CCLK</text>
<text x="176" y="24.3">INT</text>
<text x="183.5" y="28.1">4</text>
<text x="3.9" y="33.1">A</text>
<text x="141.7" y="30.6">23</text>
<text x="142.8" y="35.7">8</text>
<text x="147.6" y="31.9">VDDM</text>
<text x="171.8" y="31.9">CDATA</text>
<text x="175.3" y="34.4">AD0</text>
<text x="183.5" y="30.6">3</text>
<text x="183.5" y="33.1">1</text>
<text x="183.5" y="35.7">2</text>
<text x="291.3" y="33.1">A</text>
<text x="141.7" y="40.8">33</text>
<text x="141.8" y="38.2">21</text>
<text x="147.6" y="37">GNDD</text>
<text x="147.6" y="39.5">GNDA</text>
<text x="175.6" y="37">AD1</text>
<text x="183.5" y="40.8">5</text>
<text x="147.6" y="42">EP</text>
<text x="173" y="42">MCLK</text>
<text x="173.5" y="44.6">LRCK</text>
<text x="173.8" y="47.1">SCLK</text>
<text x="183.5" y="43.3">10 AUDIO_I2S_LRCK</text>
<text x="183.5" y="45.8">9</text>
<text x="160.5" y="49.7">SDOUT1/TDMOUT</text>
<text x="162.8" y="52.3">SDOUT2/TDMIN</text>
<text x="183.5" y="51">12</text>
<text x="183.5" y="48.4">11 AUDIO_I2S_ASDOUT</text>
<text x="173" y="57.3">MIC1P</text>
<text x="183.5" y="56.1">16</text>
<text x="141.6" y="61.1">24</text>
<text x="147.6" y="62.4">MICBIAS12</text>
<text x="172.6" y="62.4">MIC1N</text>
<text x="183.5" y="61.1">15</text>
<text x="141.6" y="71.3">17</text>
<text x="141.6" y="66.2">26</text>
<text x="147.6" y="67.5">MICBIAS34</text>
<text x="173" y="67.5">MIC2P</text>
<text x="183.5" y="66.2">19</text>
<text x="183.5" y="71.3">20</text>
<text x="141.7" y="73.8">18</text>
<text x="147.6" y="72.5">REFP12</text>
<text x="147.6" y="75.1">REFQ12</text>
<text x="172.6" y="72.5">MIC2N</text>
<text x="173" y="77.6">MIC3P</text>
<text x="183.5" y="76.3">31</text>
<text x="4.1" y="81.4">B</text>
<text x="141.6" y="78.9">29</text>
<text x="141.6" y="81.4">30</text>
<text x="147.6" y="80.1">REFP34</text>
<text x="147.6" y="82.7">REFQ34</text>
<text x="172.6" y="82.7">MIC3N</text>
<text x="183.5" y="81.4">32</text>
<text x="291.4" y="81.4">B</text>
<text x="141.7" y="86.5">25</text>
<text x="147.6" y="87.8">REFQM</text>
<text x="173" y="87.8">MIC4P</text>
<text x="183.5" y="86.5">28</text>
<text x="141.6" y="91.6">14</text>
<text x="147.6" y="92.9">DMIC_CLK</text>
<text x="172.6" y="92.9">MIC4N</text>
<text x="183.5" y="91.6">27</text>
<text x="4" y="129.7">C</text>
<text x="82.4" y="129.7">3</text>
<text x="86.6" y="131">PVDD</text>
<text x="112.5" y="131">CCLK</text>
<text x="122" y="129.7">1</text>
<text x="291.4" y="129.7">C</text>
<text x="81.3" y="134.8">11</text>
<text x="82.2" y="132.2">4</text>
<text x="86.6" y="133.5">DVDD</text>
<text x="86.6" y="136.1">AVDD</text>
<text x="110.8" y="133.5">CDATA</text>
<text x="115.8" y="136.1">CE</text>
<text x="122" y="132.2">19 BUS_I2C_SDA</text>
<text x="122" y="134.8">20</text>
<text x="81.1" y="142.4">10</text>
<text x="82.3" y="139.9">5</text>
<text x="86.6" y="141.2">DGND</text>
<text x="86.6" y="143.7">AGND</text>
<text x="112" y="141.2">MCLK</text>
<text x="112.5" y="143.7">LRCK</text>
<text x="122" y="139.9">2</text>
<text x="122" y="142.4">8</text>
<text x="234.4" y="142.4">2</text>
<text x="234.4" y="139.9">6</text>
<text x="239.2" y="143.7">Bypass</text>
<text x="239.2" y="141.2">VCC</text>
<text x="249.4" y="143.7">INN</text>
<text x="249.8" y="141.2">INP</text>
<text x="257.3" y="139.9">3</text>
<text x="257.3" y="142.4">4</text>
<text x="81.3" y="145">21</text>
<text x="86.6" y="146.3">EP</text>
<text x="100.8" y="146.3">SCLK/DMIC_SCL</text>
<text x="111.7" y="148.8">DSDIN</text>
<text x="122" y="147.5">9</text>
<text x="122" y="145">6</text>
<text x="234.4" y="147.5">7</text>
<text x="239.2" y="148.8">GND</text>
<text x="109.4" y="151.3">ASDOUT</text>
<text x="122" y="155.1">12 CODEC_OUTP</text>
<text x="122" y="150.1">7</text>
<text x="234.5" y="152.6">1</text>
<text x="239.2" y="153.9">CTRL</text>
<text x="249" y="153.9">VoN</text>
<text x="249.4" y="151.3">VoP</text>
<text x="257.3" y="152.6">5</text>
<text x="257.3" y="150.1">8</text>
<text x="81.1" y="160.2">14</text>
<text x="86.6" y="161.5">DACVREF</text>
<text x="112.4" y="161.5">OUTN</text>
<text x="112.8" y="156.4">OUTP</text>
<text x="122" y="160.2">13 CODEC_OUTN C72</text>
<text x="81.2" y="165.3">15</text>
<text x="86.6" y="166.5">ADCVREF</text>
<text x="99.6" y="166.5">MIC1P/DMIC_SDA</text>
<text x="122" y="165.3">18</text>
<text x="81.1" y="170.3">16</text>
<text x="86.6" y="171.6">VMID</text>
<text x="111.6" y="171.6">MIC1N</text>
<text x="122" y="170.3">17</text>
<text x="4" y="178">D</text>
<text x="206.9" y="178">Title:</text>
<text x="291.3" y="178">D</text>
<text x="206.9" y="183.1">Author:</text>
<text x="206.9" y="180.6">BOX3.PrjPcb</text>
<text x="206.9" y="185.6">ALIENTEK</text>
<text x="239.9" y="183.1">Size:</text>
<text x="239.9" y="185.6">A4</text>
<text x="206.9" y="188.2">Date:</text>
<text x="206.9" y="190.7">2026/3/2</text>
<text x="239.9" y="188.2">File:</text>
<text x="239.9" y="190.7">Audio.SchDoc</text>
<text x="206.9" y="193.3">Revision:</text>
<text x="206.9" y="195.8">0</text>
<text x="239.9" y="193.3">Version:</text>
<text x="37.9" y="199.6">1</text>
<text x="110.8" y="199.6">2</text>
<text x="184" y="199.6">3</text>
<text x="257" y="199.6">4</text>
</g>
<g font-size="2.3" fill="#800000">
<text x="70.1" y="20.5">VDDA_3V3</text>
<text x="104.5" y="25.5">VDDA_3V3</text>
<text x="186.6" y="28.1">BUS_I2C_SCL</text>
<text x="186.6" y="30.6">BUS_I2C_SDA</text>
<text x="215.1" y="34.4">AGND</text>
<text x="186.6" y="40.8">AUDIO_I2S_MCLK</text>
<text x="215.1" y="37">AGND</text>
<text x="186.6" y="45.8">AUDIO_I2S_SCLK</text>
<text x="86.6" y="48.4">AGND</text>
<text x="128.5" y="58.6">MICBIAS12</text>
<text x="259.6" y="57.3">MICBIAS12</text>
<text x="16.2" y="61.1">GND</text>
<text x="38.3" y="61.1">AGND</text>
<text x="262.1" y="62.4">AGND</text>
<text x="204.9" y="67.5">AGND</text>
<text x="204.9" y="72.5">AGND</text>
<text x="204.9" y="87.8">AGND</text>
<text x="204.9" y="92.9">AGND</text>
<text x="107" y="96.7">AGND</text>
<text x="9.1" y="127.1">VDDA_3V3</text>
<text x="125.6" y="129.7">BUS_I2C_SCL</text>
<text x="43.5" y="132.2">VDDA_3V3</text>
<text x="154.1" y="136.1">AGND</text>
<text x="191.1" y="137.4">VBAT</text>
<text x="125.6" y="139.9">AUDIO_I2S_MCLK</text>
<text x="125.6" y="142.4">AUDIO_I2S_LRCK</text>
<text x="260.3" y="139.9">PA_INP</text>
<text x="260.3" y="142.4">PA_INN</text>
<text x="125.6" y="145">AUDIO_I2S_SCLK</text>
<text x="125.6" y="147.5">AUDIO_I2S_DSDIN</text>
<text x="25.6" y="152.6">AGND</text>
<text x="204.9" y="155.1">AGND</text>
<text x="222.2" y="152.6">PA_CTRL</text>
<text x="216.4" y="162.7">VDDA_3V3</text>
<text x="51.1" y="183.1">AGND</text>
</g>
<g font-size="2.3" fill="#000080">
<text x="83.7" y="21.7">L5</text>
<text x="145.9" y="20.5">U8</text>
<text x="80.6" y="25.5">120R/1A</text>
<text x="117.9" y="26.8">L6</text>
<text x="91.2" y="33.1">C41</text>
<text x="91.2" y="35.7">10uF</text>
<text x="98.8" y="33.1">C42</text>
<text x="98.8" y="35.7">100nF</text>
<text x="115" y="30.6">120R/1A</text>
<text x="126.8" y="33.1">C43</text>
<text x="126.8" y="35.7">10uF</text>
<text x="134.4" y="33.1">C44</text>
<text x="134.4" y="35.7">100nF</text>
<text x="28.3" y="52.3">R33</text>
<text x="28.9" y="57.3">0R</text>
<text x="187.8" y="56.1">C45</text>
<text x="195.4" y="56.1">1uF</text>
<text x="204.4" y="58.6">C46</text>
<text x="212" y="58.7">MK1</text>
<text x="223.4" y="56.1">R34</text>
<text x="232.3" y="56.1">2K</text>
<text x="238.7" y="58.6">C47</text>
<text x="243.8" y="56.1">R35</text>
<text x="252.7" y="56.1">1K</text>
<text x="114.1" y="61.1">C48</text>
<text x="121.7" y="61.1">2.2uF</text>
<text x="187.8" y="61.1">C49</text>
<text x="195.4" y="61.1">1uF</text>
<text x="204.4" y="61.1">33pF</text>
<text x="212" y="61.2">4015</text>
<text x="223.4" y="61.1">R36</text>
<text x="232.3" y="61.1">2K</text>
<text x="238.7" y="61.1">10uF</text>
<text x="114.1" y="66.2">C50</text>
<text x="114.1" y="71.3">C54</text>
<text x="121.7" y="66.2">1uF</text>
<text x="121.7" y="71.3">1uF</text>
<text x="187.8" y="66.2">C51</text>
<text x="187.8" y="71.3">C55</text>
<text x="195.4" y="66.2">1uF</text>
<text x="195.4" y="71.3">1uF</text>
<text x="114.1" y="73.8">C56</text>
<text x="121.7" y="73.8">1uF</text>
<text x="187.8" y="76.3">C57</text>
<text x="195.4" y="76.3">1uF</text>
<text x="201.9" y="76.3">R40</text>
<text x="210.8" y="76.3">0R CODEC_OUTP</text>
<text x="114.1" y="78.9">C58</text>
<text x="114.1" y="81.4">C59</text>
<text x="121.7" y="78.9">1uF</text>
<text x="121.7" y="81.4">1uF</text>
<text x="187.8" y="81.4">C60</text>
<text x="195.4" y="81.4">1uF</text>
<text x="201.9" y="81.4">R41</text>
<text x="210.8" y="81.4">0R CODEC_OUTN</text>
<text x="114.1" y="86.5">C61</text>
<text x="121.7" y="86.5">1uF</text>
<text x="187.8" y="86.5">C62</text>
<text x="195.4" y="86.5">1uF</text>
<text x="187.8" y="91.6">C63</text>
<text x="195.4" y="91.6">1uF</text>
<text x="145.9" y="96.7">ES7210</text>
<text x="22.6" y="128.4">L7</text>
<text x="84.9" y="127.1">U9</text>
<text x="19.6" y="132.2">120R/1A</text>
<text x="30.2" y="137.4">C64</text>
<text x="37.8" y="137.4">C65</text>
<text x="54" y="137.4">120R/1A</text>
<text x="56.9" y="133.5">L8</text>
<text x="65.7" y="137.4">C66</text>
<text x="73.4" y="137.4">C67</text>
<text x="237.4" y="137.4">U10</text>
<text x="30.2" y="139.9">10uF</text>
<text x="37.8" y="139.9">100nF</text>
<text x="65.7" y="139.9">10uF</text>
<text x="73.4" y="139.9">100nF</text>
<text x="198.9" y="142.4">120R/1A</text>
<text x="201.9" y="138.6">L9</text>
<text x="209.5" y="145">C68</text>
<text x="209.5" y="147.5">10uF</text>
<text x="217.1" y="145">C69</text>
<text x="217.1" y="147.5">100nF</text>
<text x="226" y="145">C70</text>
<text x="226" y="147.5">2.2uF</text>
<text x="142.1" y="155.1">C71</text>
<text x="149.7" y="155.1">2.2uF R42</text>
<text x="165" y="155.1">30K PA_INP</text>
<text x="223.4" y="155.1">R43</text>
<text x="267.9" y="150.1">LS+</text>
<text x="267.9" y="155.1">LS-</text>
<text x="149.7" y="160.2">2.2uF R44</text>
<text x="165" y="160.2">30K PA_INN</text>
<text x="223.4" y="157.7">100K</text>
<text x="237.4" y="157.7">NS4150B</text>
<text x="55.6" y="172.9">C73</text>
<text x="64.5" y="172.9">C74</text>
<text x="73.4" y="172.9">C75</text>
<text x="55.6" y="175.4">2.2uF</text>
<text x="64.5" y="175.4">2.2uF</text>
<text x="73.4" y="175.4">2.2uF</text>
<text x="84.9" y="175.4">ES8311</text>
</g>
</svg>
